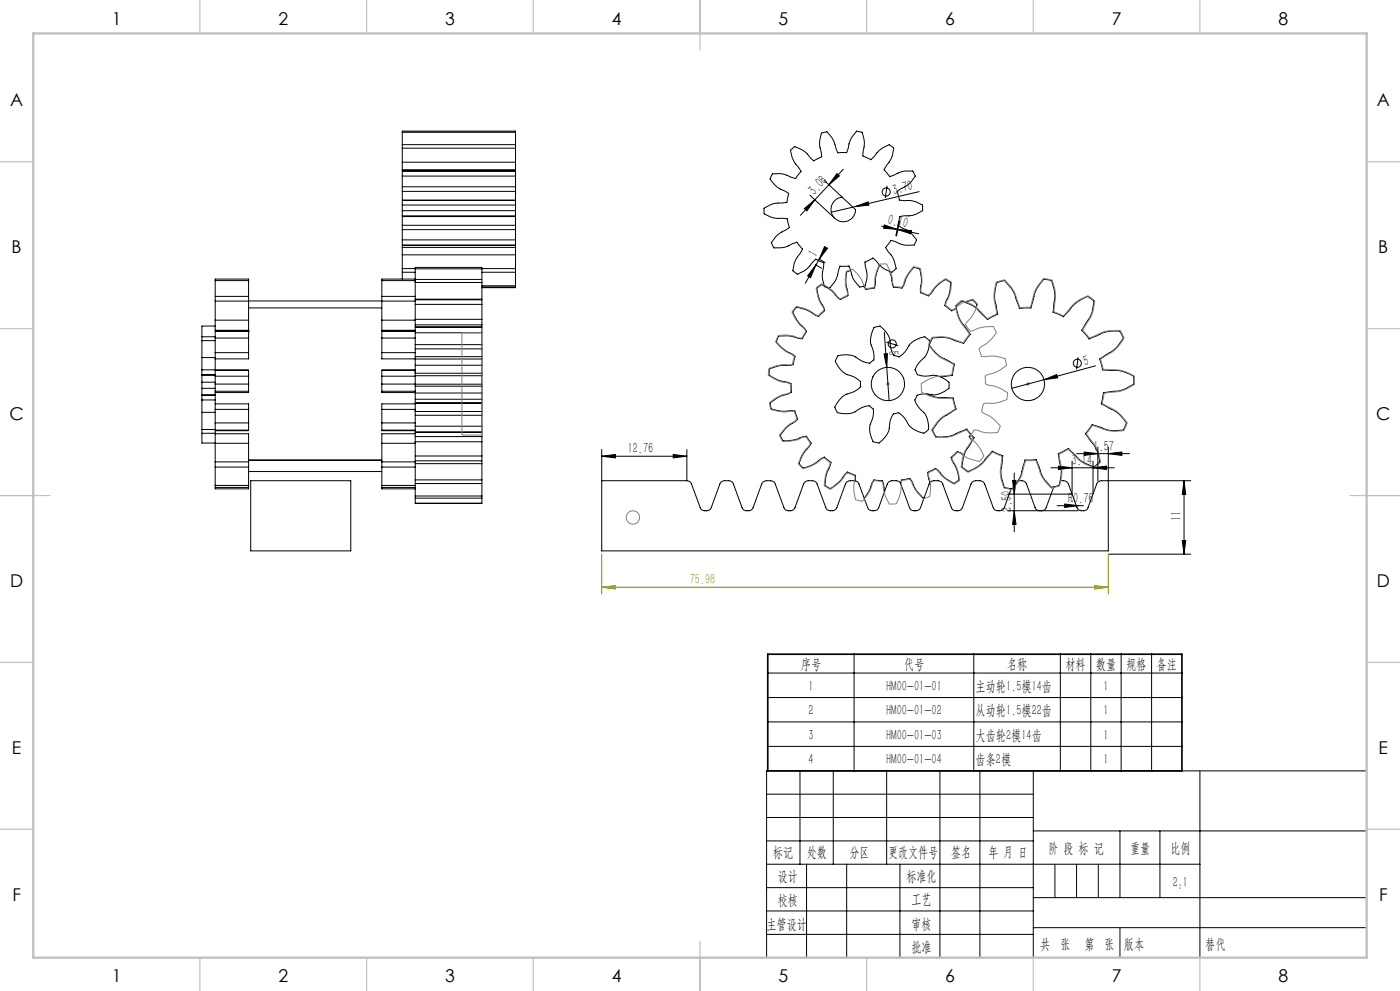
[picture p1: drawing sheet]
<svg xmlns="http://www.w3.org/2000/svg" width="420mm" height="297mm" viewBox="0 0 420 297" stroke-linecap="round" stroke-linejoin="round" font-family="sans-serif">
<g fill="none" stroke="#000" stroke-width=".3">
<path d="M120.7 39.6v3.8M120.7 39.6v-.3h34v.3M120.7 39.6h34M154.7 39.6v3.8M120.7 52.8v-1.5l34-.1v1.6M120.7 52.8v3.2M120.7 56v1.4M120.7 57.4v2.4M120.7 44.4v4.2M120.7 43.4v1M120.7 48.6v2.3M120.7 52.8h34"/>
<path d="M120.7 56h34M120.7 60h34M120.7 57.4h34M120.7 48.6h34M120.7 44.4h34M120.7 43.4h34M120.7 50.9h34M120.7 50.9v.2M154.7 52.8v3.2M154.7 56v1.4M154.7 57.4v2.4M154.7 44.4v4.2"/>
<path d="M154.7 43.4v1M154.7 48.6v2.3M154.7 50.9v.2M237.1 45l1.3-1.1a7.8 7.8 0 0 1 4.7 3.4l1 .9 2.4-1.2-.1-1.4a7.6 7.6 0 0 1 0-5.7l1.7-.4a8.3 8.3 0 0 1 2.7 5l.5 1.3h2.7l.5-1.4a8 8 0 0 1 2.5-5.1l1.7 .3a8.1 8.1 0 0 1 .2 5.8l-.1 1.3 2.5 1.2 1-1a8.1 8.1 0 0 1 4.5-3.5l1.2 .9a6.9 6.9 0 0 1-2.1 5.4l-.7 1.2 1.7 2 1.3-.4a7.2 7.2 0 0 1 5.7-1.1l.7 1.4a8 8 0 0 1-4.3 3.7l-1.1 .9 .6 2.6 1.4 .1a7.8 7.8 0 0 1 5.6 1.4v1.6a7.5 7.5 0 0 1-5.5 1.6l-1.4 .2-.5 2.6 1.1 .8a7.7 7.7 0 0 1 4.5 3.6l-.7 1.5a7.9 7.9 0 0 1-5.7-1l-1.3-.4-1.6 2.2 .7 1.1a7.8 7.8 0 0 1 2.5 5.2l-1.2 1a7 7 0 0 1-4.8-3.3l-1-.9-2.4 1.2 .1 1.4a7.7 7.7 0 0 1 0 5.8l-1.7 .3a7.6 7.6 0 0 1-2.7-5l-.5-1.3-2.7 .1-.5 1.3a7.8 7.8 0 0 1-2.5 5.1l-1.7-.3a8.2 8.2 0 0 1-.2-5.8l.1-1.3-2.5-1.1-1 .9a8.1 8.1 0 0 1-4.5 3.6l-1.4-1.1a8.2 8.2 0 0 1 2.3-5.2l.7-1.3-1.7-2-1.4 .4a7.7 7.7 0 0 1-5.5 1.3l-.8-1.6a8 8 0 0 1 4.3-3.7l1.1-.8-.6-2.6-1.4-.2a7.8 7.8 0 0 1-5.6-1.3v-1.7a7.7 7.7 0 0 1 5.5-1.5l1.4-.3 .5-2.6-1.1-.7a7.7 7.7 0 0 1-4.5-3.6l.7-1.6a7.9 7.9 0 0 1 5.6 1l1.4 .4 1.6-2.1-.7-1.2a8 8 0 0 1-2.5-5.2zM243 58.5l7.5 7M244.5 59.9l-4.4 4.6M247.2 54l5.5 5.1M248.7 55.4l-4.2 4.5M251.1 52l.7 .7-3.1 2.7zM253 50.7l-4.3 4.7M266.1 55.7l-.5 3.7M275.8 57.4l-26.4 6.2"/>
<path d="M120.7 61.5v1.6M120.7 63.1v1.6M120.7 61.5v-1.4h34v1.4M120.7 71.9v1.5h34v-1.5M120.7 68.8v3.1M120.7 64.9v-.2h34v.2M120.7 67.5v1.3M120.7 64.9v2.6M120.7 76.4v4.1M120.7 74.2v2.2M120.7 73.7v.5M120.7 73.6h34"/>
<path d="M120.7 63.1h34M120.7 61.5h34M120.7 71.9h34M120.7 68.8h34M120.7 64.9h34M120.7 67.5h34M120.7 76.4h34M120.7 74.2h34M154.7 61.5v1.6M154.7 63.1v1.6M154.7 68.8v3.1M154.7 67.5v1.3"/>
<path d="M154.7 64.9v2.6M154.7 76.4v4.1M154.7 74.2v2.2M154.7 73.7v.5M241.3 62.5l3.2-2.6-2.5 3.3zM244.6 79.3l1.9 1.1M244.8 79.4l-1.6 3.8-.9-.5zM244.8 79.4l-3.2 5.5M245.6 77.6l1.9 1.1M245.8 77.7l-1 1.7M247.2 75.2l-1.4 2.5M247.4 73.9l.8 .5-2.4 3.3z"/>
<path d="M250.4 60.1l.6-.5 1.7-.5 4 3.8a3.7 3.7 0 0 1-5.2 3.3 3.7 3.7 0 0 1-1.1-6.1zM256.6 61.9l3.9-1.4 .2 1zM263.9 79.4l-1.1 3.2-.2 2.7-.3 1-2.5 .5-.7-1M264.5 67.8l4.7 1M265.3 67.4l3.9 1.4-4.1-.4zM269.2 68.8h.1M269.3 68.8l4.2 .3-.2 1zM269.3 68.8l6.3 1.3M269.7 66.2l-1 4.5M269.9 66.3l-.9 4.4M64.6 97.7h-4v3M64.6 90.2v-1.4h10v7.2"/>
<path d="M64.6 90.2v5.8M64.6 96v3h10v-3M64.6 84.1v4.5M64.6 84.1v-.5h10v.5M64.6 99.2h10M64.6 96h10M64.6 90.2h60M64.6 84.1h10M74.6 99.2v2.1M74.6 99.2h-10v2.1M74.6 99.2h.1M74.6 84.1v4.5"/>
<path d="M74.6 92.3h39.9M114.5 99.2v2.1M114.5 99.2h10.1v2.1M114.5 99.2h.1M114.5 96v3h10.1M114.5 84.1v4.5M114.5 84.1v-.5h10.1v.5M114.5 99.2h10.1M114.5 96h10.1M114.5 84.1h10.1M120.7 80.5v1.1M120.7 81.6v2"/>
<path d="M120.7 80.5h3.9M120.7 81.6h3.9M124.6 98h20v1.7M124.6 89.8h20v1.4M124.6 84.1v.6h20M124.6 83.7h20v1M124.6 80.6v2.9M124.6 80.6v-.5h20v.5M124.6 90.2v-1.4h-10.1v7.2M124.6 90.2v5.8M124.6 96v3M124.6 84.1v4.5"/>
<path d="M124.6 99.7h20M124.6 99v.1M124.6 91.2h20M124.6 97.4h20M124.6 80.6h20M144.6 99.7v3.6M144.6 91.2v4.5M144.6 97.4v.5M144.6 95.7v1.7M144.6 84.7v5h-20M144.6 80.6v2.9M144.6 95.7l-20 .1"/>
<path d="M144.6 80.5h10.1M144.6 81.6h10.1M144.6 85.7h10.1M144.6 86.2h10.1M154.7 80.5v1.1M154.7 81.6v4.1M154.7 85.7v.3h-10.1M247.3 85.7l-.7-.4-1.6 1.1 .8 3.3 1.3 2.4 .3 1-1.9 1.7-1.8-.9a10 10 0 0 0-4.7-1.9l-1.2 1.5 1.7 3 2.5 2.8-1.3 2.2-2-.4a10.4 10.4 0 0 0-5.1-.4l-.7 1.7 2.4 2.4 2.4 1.3 .8 .7-.6 2.5-2 .2a10.8 10.8 0 0 0-5 1l-.2 1.9 3 1.6 2.7 .6 .9 .4 .1 2.5-1.9 .8a10 10 0 0 0-4.5 2.4l.4 1.9 3.3 .7 2.8-.3 1 .2 .8 2.4-1.6 1.3a10.5 10.5 0 0 0-3.7 3.6l.9 1.6 3.4-.3 2.6-.9 1-.2 1.5 2.1-1.2 1.7a10.3 10.3 0 0 0-2.5 4.4l1.3 1.4 3.2-1.2 3.1-2.1 2 1.6-.7 1.9a9.8 9.8 0 0 0-1.1 5l1.6 .9 2.7-2.1 2.4-2.8 2.4 .9v1.7M255.2 81.1l-1.2 .4-.2 1.3v2.1l.6 3.7-2.3 1.2-.9-.7-1.7-2-1.7-1.1M265.3 99.6l1.4 20.5M266.8 81.3l1.2 4.8 2.6 .3 1.9-4.2 1.6-2.1 1.8 .5a11.3 11.3 0 0 1 .2 6.1l.1 1 2.3 1 .8-.7 1.6-2.2 2.8-2.1 1.6 1a11.3 11.3 0 0 1-1.6 5.9l-.2 1 2 1.6 1.4-.9M289.6 90.6l2.2-.8 1.3 1.4-.4 1"/>
<path d="M60.6 114.5v1.9M60.6 116.4v2h4M60.6 102.1v5.1M60.6 119.9v3.7M60.6 107.2v3.6M60.6 110.8v1.5h4M60.6 110.8l14 .1M60.6 116.4h4M60.6 114.5h4M60.6 102.1h4M60.6 119.9h4M60.6 107.2h4"/>
<path d="M64.6 112.5h-4v2M64.6 100.9h-4v1.2M64.6 118.5h-4v1.4M64.6 112.7v2.4M64.6 115.1v2.2M64.6 112.7v-1.7h10v1.7M64.6 101.3v4.4M64.6 107.6v3.1M64.6 117.6v3.4M64.6 117.3v.3M64.6 105.7v1.9M64.6 115.1h10"/>
<path d="M64.6 112.7h10M64.6 105.7h10M64.6 101.3h10M74.6 112.7v2.4M74.6 115.1v2.2h-10M74.6 101.3v4.4M74.6 117.3v.3h-10M74.6 105.7v1.9h-10M114.5 112.7v2.4M114.5 115.1v2.2h10.1M114.5 112.7v-1.7h10.1v1.7M114.5 101.3v4.4"/>
<path d="M114.5 117.3v.3h10.1M114.5 105.7v1.9h10.1M114.5 110.9h10.1M114.5 115.1h30.1M114.5 112.7h10.1M114.5 105.7h10.1M114.5 101.3h10.1M124.6 111.2v.7h20M124.6 106.9h20v.7M124.6 112.7v4.6M124.6 101.3v4.4M124.6 117.6v3.4"/>
<path d="M124.6 107.6v3.1M124.6 117.3v.3M124.6 105.7v1.9M124.6 119.7h20M124.6 117.8h20M124.6 109.5h20M124.6 107.6h20M124.6 115.7h20M124.6 103.3h20M124.6 112.6h20M124.6 104.6h20M144.6 117.8v1.9"/>
<path d="M144.6 107.6v1.9M144.6 115.7v2.1M144.6 119.7v1M144.6 109.5v2.4M144.6 115.1v.6M144.6 111.9v.7M144.6 112.6v2.5M144.6 104.6v2.2M144.6 103.3v1.3M251.4 106.6a6.6 6.6 0 0 1 6.3 1.1 5 5 0 0 0 3.3 1.1l1-.8a7.7 7.7 0 0 0-.8-5.3v-1.3a6.1 6.1 0 0 1 1.2-3.3l1.4-.3a6.1 6.1 0 0 1 3.3 5.6 4.8 4.8 0 0 0 1.3 3.2l1.1 .3a5.2 5.2 0 0 0 3.2-3.4 6.3 6.3 0 0 1 4.9-2.4l1.1 .8a6.2 6.2 0 0 1-2.3 6.1 4.7 4.7 0 0 0-1.8 3l.5 1.1a6.9 6.9 0 0 0 5 .4l1 .1a7.3 7.3 0 0 1 3.6 2.2v1.4a6 6 0 0 1-6.2 1.9 4.7 4.7 0 0 0-3.4 .5l-.6 1.1a7.2 7.2 0 0 0 2.9 4.2l.7 1.4a6 6 0 0 1 .3 3.6l-1.1 .8a6 6 0 0 1-5.4-3.6 4.8 4.8 0 0 0-2.5-2.3l-1.2 .2a7.8 7.8 0 0 0-1.6 5.1l-.3 .6a8.6 8.6 0 0 1-2.6 3.1l-1.6-.4a6 6 0 0 1-.5-6.5 4.8 4.8 0 0 0 .2-3.4l-.9-.8a7.1 7.1 0 0 0-4.6 1.8l-1 .4a9.3 9.3 0 0 1-4.1-.2l-.7-1.5a6.2 6.2 0 0 1 4.7-4.4 4.9 4.9 0 0 0 2.9-2v-1.2a5.3 5.3 0 0 0-4-2.3 6.6 6.6 0 0 1-3.5-4.2zM265.2 106.1l1-.1-.2 4.1zM265.9 102.5l3.6 1.1"/>
<path d="M282.2 112.9l3.5-.4 .6-3.4-1.5-.8a11.5 11.5 0 0 1-6-4.9l1-2.1a10.8 10.8 0 0 1 5.9 .4l3.4 1.2 2-2.7-1-1.5a11.9 11.9 0 0 1-3.3-6.9l1.8-1.6a10.6 10.6 0 0 1 5.2 3l2.5 2.6 3-1.6-.3-1.8a11.8 11.8 0 0 1 0-7.7l2.3-.6a12.1 12.1 0 0 1 3.1 4.2l1.4 4.1 3.5-.1 .7-2.6a10.1 10.1 0 0 1 3.2-6.1l2.3 .5a11 11 0 0 1 .8 5.9l-.4 3.6 3.2 1.3 1.2-1.3a12.6 12.6 0 0 1 6-4.8l1.9 1.4a10.8 10.8 0 0 1-1.4 5.1l-2.3 3.7 2.2 2.6 2.5-1a10.1 10.1 0 0 1 6.8-1.4l1 2.1a11.2 11.2 0 0 1-3.4 4l-3.7 2.3 .9 3.3 2.7 .2a10.2 10.2 0 0 1 6.6 1.6l.1 2.4a12.7 12.7 0 0 1-4.8 2.1l-4.4 .4-.6 3.4 2.3 1.3a9.9 9.9 0 0 1 5.3 4.4l-1 2.2a10.9 10.9 0 0 1-5.2-.2l-4.1-1.5-2.1 2.8 1.6 2.2a10.3 10.3 0 0 1 2.8 6.2l-1.8 1.6a13 13 0 0 1-4.7-2.5l-3-3.1-3 1.6 .4 2.6a9.9 9.9 0 0 1-.2 6.9l-2.3 .6a11.2 11.2 0 0 1-3.1-4.3l-1.4-4-3.4 .1-.8 2.5a10.1 10.1 0 0 1-3.1 6.1l-2.3-.4a11.5 11.5 0 0 1-1-5.2l.5-4.3-3.1-1.4-1.8 2a10.1 10.1 0 0 1-5.5 4.1l-1.9-1.4a12.4 12.4 0 0 1 1.4-5.1l2.3-3.6-2.2-2.6-2.5 1a10.1 10.1 0 0 1-6.7 1.3l-1.1-2a11.9 11.9 0 0 1 3.4-4l3.7-2.3-.8-3.3h-.9a18.1 18.1 0 0 1-5.7-.6l-1.4-.6M313.2 113.8l3.8-1.5 .3 .9zM323.4 107l-.4 3.7M328.6 109.6l-25.1 6.8M60.6 123.6v5.1M60.6 128.7v1.2h4M60.6 130v2.8h4M60.6 128.7h4M60.6 123.6h4M64.6 126.7v2.2h10v-2.2M64.6 122.7v4M64.6 129.3v.7"/>
<path d="M64.6 121h10v1.7M64.6 121v1.7M64.6 132.9v5.5M64.6 138.4v1.6M64.6 130h10v2.9M64.6 130v2.9M64.6 140v5.5M64.6 129.1h10M64.6 126.7h10M64.6 122.7h10M64.6 138.4h10M64.6 132.9h10"/>
<path d="M64.6 140h10M74.6 122.7v4M74.6 132.9v5.5M74.6 138.4v1.6M74.6 140v5.5M74.6 137.9h39.9M114.5 126.7v2.2h10.1v-2.2M114.5 122.7v4M114.5 132.9v5.5M114.5 138.4v1.6M114.5 140v5.5M114.5 129.1h10.1"/>
<path d="M114.5 126.7h10.1M114.5 122.7h10.1M114.5 138.4h10.1M114.5 132.9h10.1M114.5 140h10.1M124.6 122.9v.4h20M124.6 120.9h20v2.4M124.6 122.7v4M124.6 129.3v.7M124.6 121h-10.1v1.7M124.6 121v1.7M124.6 132.9v5.5"/>
<path d="M124.6 138.4v1.6M124.6 130h-10.1v2.9M124.6 130v2.9M124.6 140v5.5M124.6 120.7h20M124.6 129.6h20M124.6 127.7h20M124.6 124.5h20M124.6 136.7h20M124.6 130.8h20M124.6 139h20M144.6 124.5v3.2"/>
<path d="M144.6 127.7v1.8h-20M144.6 132.4v4.3M144.6 123.3v1.2M144.6 136.7v1.4h-20M144.6 130.8v1.6M144.6 129.7v1.1M144.6 139v4.8M144.6 132.4h-20v.3M144.6 138.3v.7M180.5 136.7l4.1-.5v1zM180.5 136.7h25.6M202 136.2l4.1 .5-4.1 .5z"/>
<path d="M206.1 134.7v9.4M289.2 136.4l-2-1.1-1.9 1.8 1.6 3.4 .8 3.3-1.5 1.1a11.2 11.2 0 0 1-4.7-3.9l-.9-.6-2.2 1.1v1.1l.5 2.2M291.2 130.1l-.4 .7 .9 1.2M317.5 139.7l4.1 .5-4.1 .5zM321.6 138.2v9.9h-19.3M323 136h15.8M325.3 135.5l4.1 .5-4.1 .5zM327.9 138.2v9.9M329.4 134v10.1M332.5 136l4-.5v1zM332.5 134v31.1h-152v-30.4M64.6 145.5v.6h10v-.6"/>
<path d="M64.6 145.5h10M64.6 146.3v.2h10v-.2M74.6 141.3h39.9M75.2 144.1h30v21h-30zM114.5 145.5v.6h10.1v-.6M114.5 146.3v.2h10.1v-.2M114.5 145.5h10.1M124.6 146.6v2.1M124.6 148.7v.6h20v-.6M124.6 149.5v1.3h20v-1.3M124.6 143.8h20M124.6 148.7h20"/>
<path d="M124.6 150.9h20M144.6 143.8v1.1h-20M144.6 145.1v3.6M180.5 144.1h25.6M206.1 144.1a1.46 1.46 0 0 1 1.4 1l2.5 7a1.9 1.9 0 0 0 3.4 0l2.5-7a1.55 1.55 0 0 1 1.5-1h1.2a1.46 1.46 0 0 1 1.4 1l2.6 7a1.9 1.9 0 0 0 3.4 0l2.5-7a1.55 1.55 0 0 1 1.4-1h1.3a1.46 1.46 0 0 1 1.4 1l2.6 7a1.9 1.9 0 0 0 3.3 0l2.6-7a1.55 1.55 0 0 1 1.4-1h1.2a1.46 1.46 0 0 1 1.4 1l2.6 7a1.9 1.9 0 0 0 3.4 0l2.5-7a1.55 1.55 0 0 1 1.5-1h1.2a1.46 1.46 0 0 1 1.4 1l2.6 7a1.9 1.9 0 0 0 3.3 0l2.6-7a1.55 1.55 0 0 1 1.4-1h1.3a1.46 1.46 0 0 1 1.4 1l2.5 7a1.9 1.9 0 0 0 3.4 0l2.5-7a1.55 1.55 0 0 1 1.5-1h1.2a1.46 1.46 0 0 1 1.4 1l2.6 7a1.9 1.9 0 0 0 3.3 0l2.6-7a1.55 1.55 0 0 1 1.4-1h1.3a1.55 1.55 0 0 1 1.4 1l2.6 7a1.9 1.9 0 0 0 3.3 0l2.1-5.6M265.4 147.3l-.3-2.2-.4-1-2.5-.3-.6 .9-.9 2.5-1.4 2.1M270.2 144.9l.2-1 2.5-.5 1.1 1.8a10 10 0 0 0 3 4.1l.2-.1M302.3 153.1h21.1M303.8 144h1l-.5 4.1zM304.3 141.7v17.7M304.3 153.1l.5 4.1h-1zM305.4 144.1h1.1a1.55 1.55 0 0 1 1.5 1l2.5 7a1.45 1.45 0 0 0 1.4 1"/>
<path d="M315.3 140.2h19M316.1 145.9l-2.2 6.2a1.45 1.45 0 0 1-1.4 1M317.1 151.5h7.9M319.4 151.1l4.1 .4-4.1 .6zM327.9 140.2l4.1-.5v1zM355.2 144.1v22M355.2 144.1l.5 4.1h-1zM357.2 144.1h-26.8a1.46 1.46 0 0 0-1.4 1l-2.6 7a1.9 1.9 0 0 1-3.3 0l-2.6-7a1.55 1.55 0 0 0-1.4-1h-1M332.5 166.1h24.7M354.7 162h1l-.5 4.1zM256.2 196.1v34.9M292.1 196.1v34.9"/>
<path d="M318.1 196.1v34.9M327.2 196.1v34.9M336.3 196.1v34.9M345.5 196.1v34.9M230.3 201.7h124.3M230.3 209.1h124.3M230.3 216.4h124.3M230 238h80M230.3 223.7h124.3M240 231v28M250 231v28M266 231v28"/>
<path d="M282 231v56M294 231v56M310 231v56M360 231v56M410 231h-180v56M230 245h80M230 252h80M230 259h130M242 259v28M254 259v28M270 259v28M310 249h100"/>
<path d="M336 249v20M348 249v20M230 266h80M230 273h80M310 269h100M310 278h100M230 280h80"/>
<circle cx="265.8" cy="57.5" r="1.21"/>
<circle cx="266.4" cy="115.1" r="5"/>
<circle cx="267.7" cy="103.1" r="1.22"/>
<circle cx="308.4" cy="115.1" r="5"/>
<circle cx="323.2" cy="108.9" r="1.21"/>
</g>
<path d="M180.5 176l4.1-.5v1zM180.5 166.1v11.9M180.5 176h152M328.4 175.5l4.1 .5-4.1 .5zM332.5 166.1v11.9" fill="none" stroke="#808000" stroke-width=".3"/>
<g fill="none" stroke="#808080" stroke-width=".3">
<path d="M138.6 99.7h6v30.7h-6zM238.9 91.8a10 10 0 0 1 5.2 2.1l.5 .4a.94 .94 0 0 0 1.5-.3 1.37 1.37 0 0 0 1-1.5l-1.5-2.7-.8-3.5 1.8-1.3 3.1 2 1.8 2.1a.96 .96 0 0 0 1.6-.1l.5-.2a.93 .93 0 0 0 .5-1.4l-.5-2.4 .2-3.7 1.8-.6h.2l1.7 1.7 1.2 1.8 .7 1.7a.84 .84 0 0 0 1.3 .5l.6-.1a1.06 1.06 0 0 0 1.1-1.4v-.6a10.2 10.2 0 0 1 1.4-5.1l2.2-.1a10.2 10.2 0 0 1 1.8 5.1l.1 1a.84 .84 0 0 0 1.2 .8h.5a1.08 1.08 0 0 0 1.5-.9l.2-.6a11.5 11.5 0 0 1 2.7-4.6l2.1 .5a11.1 11.1 0 0 1 .3 5.5l-.1 .9a.82 .82 0 0 0 .8 1.1l.6 .2a1.09 1.09 0 0 0 1.7-.5l.3-.5a10.8 10.8 0 0 1 3.9-3.6l1.9 1.1a10.4 10.4 0 0 1-1.3 5.3l-.4 .8a.97 .97 0 0 0 .8 1.5l.4 .4a.91 .91 0 0 0 1.5-.1l1.9-1.5 3.5-1.4 1.2 1.4 .2 .2-.9 2.2-1.1 1.8-1.3 1.4a.84 .84 0 0 0 .1 1.4 1.47 1.47 0 0 0 1.3 1.2l2.9-1 3.7-.3 .9 1.8-2.4 2.8-2.3 1.5a.85 .85 0 0 0-.2 1.4l.2 .6a.86 .86 0 0 0 1.1 .9l1-.1a11 11 0 0 1 5.3 .7l.3 2a10.8 10.8 0 0 1-4.8 2.6l-.9 .2a.83 .83 0 0 0-.6 1.3 1.37 1.37 0 0 0 .5 1.6l2.9 .8 3.3 1.7-.2 2.1-3.6 1-2.7 .1a.82 .82 0 0 0-1 1 1.35 1.35 0 0 0 .1 1.8l1.1 .6a9.8 9.8 0 0 1 4.1 3.4l-.8 1.9a9.2 9.2 0 0 1-5.6-.5l-1.5-.3-.9 1.6a.91 .91 0 0 0 .3 1.4l1.8 1.7 1.8 3.2-1.2 1.4-.1 .2-3.6-1-2.3-1.5a.86 .86 0 0 0-1.4 .4 1.45 1.45 0 0 0-.9 1.4l1.4 2.7 .8 3.6-1.7 1.2-3.1-2-1.8-2a.79 .79 0 0 0-1.4-.1l-.5 .3a1.07 1.07 0 0 0-.7 1.6l.1 .6a11 11 0 0 1 .1 5.3l-2 .7a10.8 10.8 0 0 1-3.2-4.4 1.46 1.46 0 0 0-2.3-1.2 1.07 1.07 0 0 0-1.1 1.3v.6a11.3 11.3 0 0 1-1.4 5.2l-2.1 .1a11.3 11.3 0 0 1-1.8-5.2l-.1-.9a.84 .84 0 0 0-1.2-.8 1.39 1.39 0 0 0-1.7 .2l-1.1 2.9-2.2 2.9h-.3l-1.8-.4-.5-3.7 .4-2.7a.84 .84 0 0 0-.9-1.1 1.46 1.46 0 0 0-2.4 .6l-1.2 1.5-2.9 2.3-1.8-1.1 .5-3.6 1.1-2.6a.83 .83 0 0 0-.5-1.3 1.39 1.39 0 0 0-1.6-.7l-2.5 1.8-3.4 1.3-.2-.2-1.2-1.3 1.5-3.4 1.7-2.1a.8 .8 0 0 0-.1-1.4 1.29 1.29 0 0 0-1.4-1.1l-1.2 .4a10.6 10.6 0 0 1-5.2 .9l-1-1.9a9.4 9.4 0 0 1 4.1-3.9l.5-.3a.93 .93 0 0 0 .4-1.5l-.2-.5a1.06 1.06 0 0 0-1.5-.9l-.6 .1a10.2 10.2 0 0 1-5.3-.7l-.4-2.1a8.9 8.9 0 0 1 5-2.5l.6-.2a.97 .97 0 0 0 .8-1.3l-.1-.6a1.04 1.04 0 0 0-1.1-1.3l-.6-.1a10.4 10.4 0 0 1-4.9-2.1l.2-2.1a10.6 10.6 0 0 1 5.4-1.1 1.44 1.44 0 0 0 2-1.6 1.08 1.08 0 0 0-.8-1.6l-.6-.2a11.1 11.1 0 0 1-4-3.4l.8-2a10.8 10.8 0 0 1 5.4 .5 1.47 1.47 0 0 0 2.4-1 1.08 1.08 0 0 0-.3-1.7l-.4-.4a11.4 11.4 0 0 1-3-4.4zM286.6 91.6l1.9-1.6a12.2 12.2 0 0 1 6.7 4.5l1.1 1 2.7-1.5-.2-1.4a13 13 0 0 1 .1-8.1l2.5-.6a12.4 12.4 0 0 1 4.1 6.9l.5 1.4 3.1-.1 .4-1.4a12.7 12.7 0 0 1 3.6-7.3l2.5 .5a12.4 12.4 0 0 1 .7 8.1l-.1 1.4 2.8 1.3 1-1.1a12.3 12.3 0 0 1 6.4-5l2 1.5a12.7 12.7 0 0 1-2.9 7.6l-.7 1.3 2 2.3 1.4-.6a12.4 12.4 0 0 1 7.9-1.7l1.2 2.3a12.4 12.4 0 0 1-5.9 5.6l-1.3 .8 .8 3 1.5 .1a12.7 12.7 0 0 1 7.9 1.8l.1 2.6a12.1 12.1 0 0 1-7.7 2.4l-1.5 .3-.6 3 1.3 .7a12.4 12.4 0 0 1 6.3 5.1l-1.1 2.4a12.3 12.3 0 0 1-7.9-1.2l-1.4-.4-1.9 2.5 .8 1.2a12.5 12.5 0 0 1 3.5 7.3l-2 1.7a12.5 12.5 0 0 1-6.7-4.5l-1-1-2.8 1.4 .2 1.5a12.2 12.2 0 0 1 0 8.1l-2.5 .6a12.1 12.1 0 0 1-4.1-7l-.5-1.3-3.1 .1-.5 1.4a12.7 12.7 0 0 1-3.5 7.3l-2.6-.5a12.4 12.4 0 0 1-.6-8.1l.1-1.5-2.9-1.2-.9 1.1a12.8 12.8 0 0 1-6.4 5l-2.1-1.6a12.1 12.1 0 0 1 2.9-7.5l.8-1.3-2.1-2.4-1.3 .6a12.2 12.2 0 0 1-7.9 1.7l-1.2-2.3a12.5 12.5 0 0 1 5.9-5.5l1.2-.8-.7-2.6-.1-.4-1.5-.1a12.6 12.6 0 0 1-7.8-1.9l-.1-2.5a12.3 12.3 0 0 1 7.7-2.5l1.4-.2 .6-3-1.3-.8a12.5 12.5 0 0 1-6.2-5.1l1-2.3a12.6 12.6 0 0 1 8 1.1l1.4 .5 1.9-2.5-.9-1.2a12.8 12.8 0 0 1-3.4-7.4zM265.9 115.1h1M266 114.7l.7 .7M266.4 114.6v1M266.7 114.7l-.7 .7M307.9 115.1h1M308 114.7l.7 .7M308.4 114.6v1M308.7 114.7l-.7 .7"/>
<circle cx="189.9" cy="155.1" r="2"/>
</g>
<path d="M230.3 196.1h124.3v34.9h-124.3z" fill="none" stroke="#000" stroke-width=".5"/>
<path d="M316.5 259v10M323 259v10M329.5 259v10M336 278v9" fill="none" stroke="#0a0605" stroke-width=".3"/>
<g fill="none" stroke="#c0c0c0" stroke-width=".35">
<path d="M60 0v10M110 0v10M160 0v10M210 0v15M260 0v10M310 0v10M360 0v10M0 48.5h10M410 48.5h10M0 98.5h10M410 98.5h10M0 148.5h15"/>
<path d="M405 148.5h15M0 198.5h10M410 198.5h10M0 248.5h10M410 248.5h10M60 287v10M110 287v10M160 287v10M210 282v15M260 287v10M310 287v10M360 287v10"/>
</g>
<path d="M10 10h400v277h-400z" fill="none" stroke="#c0c0c0" stroke-width=".7"/>
<g fill="#000">
<path d="M256.6 61.9l3.9-1.4 .2 1zM265.2 106.1l1-.1-.2 4.1zM313.2 113.8l3.8-1.5 .3 .9z"/>
<path d="M241.3 62.5l3.2-2.6-2.5 3.3zM251.1 52l.7 .7-3.1 2.7z"/>
<path d="M244.8 79.4l-1.6 3.8-.9-.5zM247.4 73.9l.8 .5-2.4 3.3z"/>
<path d="M265.3 67.4l3.9 1.4-4.1-.4zM269.3 68.8l4.2 .3-.2 1z"/>
<path d="M180.5 136.7l4.1-.5v1zM202 136.2l4.1 .5-4.1 .5z"/>
<path d="M325.3 135.5l4.1 .5-4.1 .5zM332.5 136l4-.5v1z"/>
<path d="M327.9 140.2l4.1-.5v1zM317.5 139.7l4.1 .5-4.1 .5zM319.4 151.1v1l4.1-.6z"/>
<path d="M354.7 162h1l-.5 4.1zM355.2 144.1l.5 4.1h-1zM304.3 153.1l.5 4.1h-1zM303.8 144h1l-.5 4.1z"/>
</g>
<path d="M328.4 175.5l4.1 .5-4.1 .5zM180.5 176l4.1-.5v1z" fill="#808000"/>
<g font-size="5.3">
<text x="33.5" y="7.4">1</text>
<text x="83.5" y="7.4">2</text>
<text x="133.5" y="7.4">3</text>
<text x="183.5" y="7.4">4</text>
<text x="233.5" y="7.4">5</text>
<text x="283.5" y="7.4">6</text>
<text x="333.5" y="7.4">7</text>
<text x="383.5" y="7.4">8</text>
<text x="3" y="31.7">A</text>
<text x="413" y="31.7">A</text>
<text x="3.5" y="75.9">B</text>
<text x="413.5" y="75.9">B</text>
<text x="2.8" y="125.9">C</text>
<text x="412.8" y="125.9">C</text>
<text x="3" y="175.9">D</text>
<text x="413" y="175.9">D</text>
<text x="3.6" y="225.9">E</text>
<text x="413.6" y="225.9">E</text>
<text x="3.7" y="270.2">F</text>
<text x="413.7" y="270.2">F</text>
<text x="33.5" y="294.4">1</text>
<text x="83.5" y="294.4">2</text>
<text x="133.5" y="294.4">3</text>
<text x="183.5" y="294.4">4</text>
<text x="233.5" y="294.4">5</text>
<text x="283.5" y="294.4">6</text>
<text x="333.5" y="294.4">7</text>
<text x="383.5" y="294.4">8</text>
</g>
<g font-size="4.4">
<text x="244.3" y="58.7" transform="rotate(-47 244.3 58.7)">3.08</text>
<text x="268.1" y="58.3" transform="rotate(-13 268.1 58.3)">3.70</text>
<text x="266.2" y="67.2" transform="rotate(12 266.2 67.2)">0.10</text>
<text x="244.9" y="77.5" transform="rotate(-60 244.9 77.5)">1</text>
<text x="266.5" y="105.1" transform="rotate(86 266.5 105.1)">5</text>
<text x="325.5" y="109.6" transform="rotate(-15 325.5 109.6)">5</text>
<text x="188.3" y="135.8">12.76</text>
<text x="328.1" y="135.1">1.57</text>
<text x="321.5" y="139.3">3.14</text>
<text x="303.4" y="153.3" transform="rotate(-90 303.4 153.3)">2.50</text>
<text x="320.4" y="150.7">R0.76</text>
<text x="354.4" y="156.1" transform="rotate(-90 354.4 156.1)">11</text>
<text x="240.2" y="200.6">序号</text>
<text x="271.1" y="200.6">代号</text>
<text x="302.1" y="200.6">名称</text>
<text x="319.6" y="200.6">材料</text>
<text x="328.8" y="200.6">数量</text>
<text x="337.9" y="200.6">规格</text>
<text x="347" y="200.6">备注</text>
<text x="242.5" y="207.1">1</text>
<text x="265.8" y="207.1">HM00-01-01</text>
<text x="292.7" y="207.1">主动轮1.5模14齿</text>
<text x="331" y="207.1">1</text>
<text x="242.5" y="214.4">2</text>
<text x="265.8" y="214.4">HM00-01-02</text>
<text x="292.7" y="214.4">从动轮1.5模22齿</text>
<text x="331" y="214.4">1</text>
<text x="242.5" y="221.7">3</text>
<text x="265.8" y="221.7">HM00-01-03</text>
<text x="292.7" y="221.7">大齿轮2模14齿</text>
<text x="331" y="221.7">1</text>
<text x="242.5" y="229">4</text>
<text x="265.8" y="229">HM00-01-04</text>
<text x="292.7" y="229">齿条2模</text>
<text x="331" y="229">1</text>
<text x="231.9" y="256.9">标记</text>
<text x="242.1" y="256.9">处数</text>
<text x="254.9" y="256.9">分区</text>
<text x="266.5" y="256.9">更改文件号</text>
<text x="285.4" y="256.9">签名</text>
<text x="296.5" y="256.9">年 月 日</text>
<text x="314.5" y="255.6">阶 段 标 记</text>
<text x="339" y="255.6">重量</text>
<text x="351.1" y="255.6">比例</text>
<text x="233.3" y="263.9">设计</text>
<text x="271.9" y="263.9">标准化</text>
<text x="351.8" y="265.7">2:1</text>
<text x="233.3" y="271.1">校核</text>
<text x="273.4" y="271">工艺</text>
<text x="229.9" y="278.3">主管设计</text>
<text x="273.4" y="278.3">审核</text>
<text x="273.4" y="285.2">批准</text>
<text x="312.1" y="284.4">共 张</text>
<text x="325.3" y="284.4">第 张</text>
<text x="337.2" y="284.4">版本</text>
</g>
<text font-size="4.4" fill="#808000" x="207" y="175.1">75.98</text>
<text font-size="4.4" fill="#0a0605" x="361.6" y="284.4">替代</text>
</svg>
